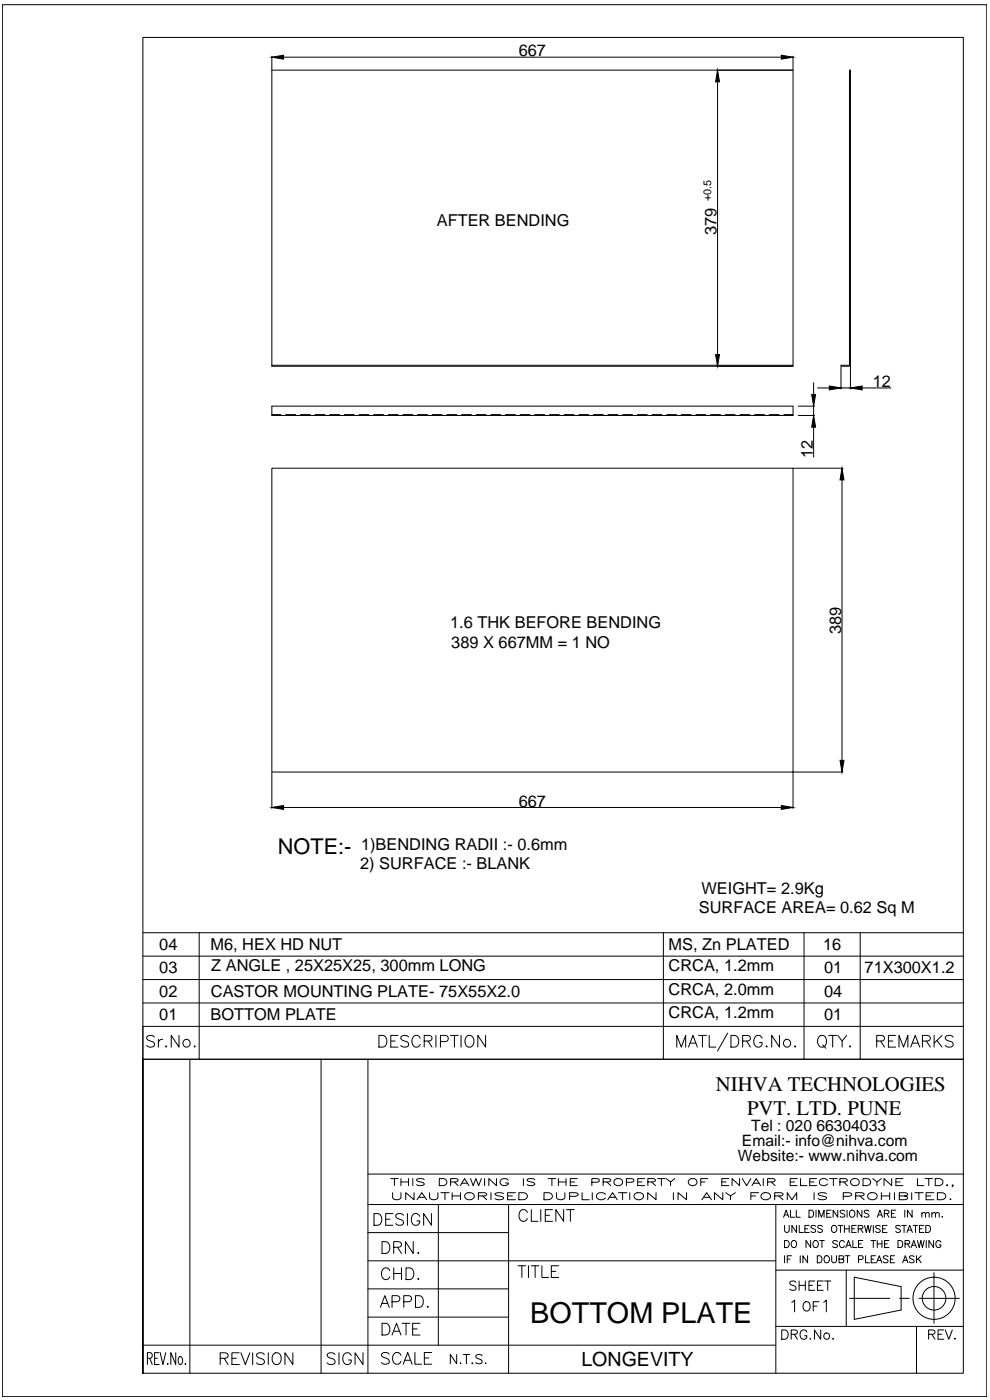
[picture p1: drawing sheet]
<svg xmlns="http://www.w3.org/2000/svg" width="297mm" height="420mm" viewBox="0 0 297 420" stroke-linecap="round" stroke-linejoin="round" font-family="sans-serif">
<!-- layer: 0 -->
<g fill="none" stroke="#000" stroke-width=".3">
<path d="M.7 1.4h295.4v417.8h-295.4zM81.6 16.9v4M85.1 17.2h149.3M237.9 16.9v4M81.6 21.1h156.3v88.8h-156.3zM215.3 24.6v81.8M254.9 21.1h.3v88.8h-2.9v-.3h2.6zM81.6 109.6h156.3M244.1 114.9v3.5M245.3 116.4h3.5M252.3 110.1v6.6M252.3 116.4h2.9"/>
<path d="M255.2 110.1v6.6M258.7 116.4h8.6M81.6 124.4h2.7M81.6 121.9h156.3v2.8h-156.3zM85.8 124.4h2.9M90.2 124.4h2.9M94.5 124.4h3M98.9 124.4h3M103.3 124.4h2.9M107.7 124.4h2.9M112.1 124.4h2.9M116.5 124.4h3"/>
<path d="M120.9 124.4h3M125.3 124.4h3M129.7 124.4h2.9M134.1 124.4h2.9M138.5 124.4h2.9M142.9 124.4h2.9M147.3 124.4h2.9M151.7 124.4h2.9M156.1 124.4h2.9M160.5 124.4h2.9M164.9 124.4h2.9M169.3 124.4h2.9"/>
<path d="M173.7 124.4h2.9M178 124.4h3M182.4 124.4h3M186.8 124.4h3M191.2 124.4h3M195.7 124.4h2.9M200.1 124.4h2.9M204.4 124.4h3M208.8 124.4h2.9M213.2 124.4h2.9M217.6 124.4h2.9M222 124.4h2.9"/>
<path d="M226.4 124.4h2.9M230.8 124.4h3M235.2 124.4h2.7M239.5 121.9h4.9M239.5 124.7h4.9M244.1 121.9v2.8M244.1 128.2v9M81.6 140.5h156.3v91.2h-156.3zM238.1 140.5h14.8M252.6 144v84.2M81.6 231.9v10.7M237.9 231.9v10.7"/>
<path d="M238.1 231.7h14.8M85.1 242.3h149.3M42.9 279.9h246.1M59.8 279.9v38M199 279.9v38M241.2 279.9v38M258.1 279.9v38M42.9 294h246.1M42.9 286.9h246.1M42.9 301h246.1M46.3 311.2a1.3 1.3 0 0 0-1.2-.5 1.3 1.3 0 0 0-1.1 .9l.4 .5 1.3 .5a.89 .89 0 0 1 .6 1.1 1.52 1.52 0 0 1-2.3 0M47.5 311.9v2.4"/>
<path d="M48.8 311.9a1.14 1.14 0 0 0-1.3 1M49.7 314.1l.2-.2 .1 .2-.1 .2zM53.7 310.7v3.6l-2.3-3.6v3.6M57 317.9v94.2M58.2 314.1l.2-.2 .2 .2-.2 .2zM96.3 317.9v94.2M110.4 317.9v94.2M113.7 310.7h1.2a1.87 1.87 0 0 1 1.2 1.8 1.87 1.87 0 0 1-1.2 1.8h-1.2zM117.2 312.4h1.4M119.4 310.7h-2.2v3.6h2.2M122.6 311.2a1.31 1.31 0 0 0-1.3-.5 1.31 1.31 0 0 0-1 .9l.3 .5 1.3 .5a.89 .89 0 0 1 .7 1.1 1.52 1.52 0 0 1-2.3 0M126.1 311.6a1.28 1.28 0 0 0-1.5-.9 1.28 1.28 0 0 0-1 1.4 1.53 1.53 0 0 0 .3 1.6 1.53 1.53 0 0 0 1.7 .4l.5-.7"/>
<path d="M127.3 312.4h1.5a.85 .85 0 0 0 .6-1.3l-.6-.4h-1.5v3.6M128.5 312.4l1.1 1.9M130.8 310.7v3.6M132.2 312.6h1.4a.93 .93 0 0 0 .9-.9 .93 .93 0 0 0-.9-1h-1.4v3.6M135.2 310.7h2.3M136.3 310.7v3.6M138.3 310.7v3.6M140.2 310.9a1.62 1.62 0 0 1 1.8 .6 1.62 1.62 0 0 1 0 1.9 1.28 1.28 0 0 1-1.5 .9 1.28 1.28 0 0 1-1-1.4 2.29 2.29 0 0 1 .7-2zM145.7 310.7v3.6l-2.3-3.6v3.6M203.1 314.3v-3.6l1.3 3.6 1.3-3.6v3.6M206.6 314.3l1.3-3.6 1.3 3.6M207.1 313.1h1.7"/>
<path d="M209.6 310.7h2.3M210.8 310.7v3.6M212.8 310.7v3.6h2M218.3 310.1l-3 5.3M219.3 310.7h1.2a1.87 1.87 0 0 1 1.2 1.8 1.87 1.87 0 0 1-1.2 1.8h-1.2zM222.8 312.4l2-.1a.82 .82 0 0 0 0-1.4l-2-.2v3.6M224 312.4l1.2 1.9M228.7 311.6a1.28 1.28 0 0 0-1.5-.9 1.28 1.28 0 0 0-1 1.4 1.53 1.53 0 0 0 .3 1.6 1.53 1.53 0 0 0 1.7 .4l.5-.7v-.5h-.8M229.9 314.1l.1-.2 .2 .2-.2 .2zM233.9 310.7v3.6l-2.4-3.6v3.6M238.4 314.1l.2-.2 .1 .2-.1 .2zM245.6 311.2a1.28 1.28 0 0 1 1.5-.4 1.28 1.28 0 0 1 .9 1.3 1.51 1.51 0 0 1-.3 1.7 1.51 1.51 0 0 1-1.7 .3 2.16 2.16 0 0 1-.4-2.9z"/>
<path d="M246.8 313.6l1 1M248.7 310.7h2.3M249.8 310.7v3.6M251.4 310.7l1.3 1.7v1.9M254 310.7l-1.3 1.7M254.9 314.1l.1-.2 .2 .2-.2 .2zM263 312.4h1.6a.85 .85 0 0 0 .6-1.3l-.6-.4h-1.6v3.6M264.2 312.4l1.2 1.9M266.6 312.4h1.3M268.7 310.7h-2.1v3.6h2.1M269.7 314.3v-3.6l1.4 3.6 1.3-3.6v3.6M273.2 314.3l1.4-3.6 1.4 3.6"/>
<path d="M273.8 313.1h1.6M276.8 312.4l2-.1a.82 .82 0 0 0 0-1.4l-2-.2v3.6M277.9 312.4l1.2 1.9M280.3 310.7v3.6M281.1 312.3l1.5 2M282.6 310.7l-2.3 2.4M286 311.2a1.34 1.34 0 0 0-1.3-.5 1.34 1.34 0 0 0-1.1 .9l.4 .5 1.3 .5a.89 .89 0 0 1 .7 1.1 1.56 1.56 0 0 1-2.4 0M289 308h-246.1v104.1h246.1v-400.9h-246.1v400.9v-94.2h246.1h-246.1M110.4 352.4h178.6M117.2 353.7h2.3M117.8 357.9v1.5a1.53 1.53 0 0 0 2.5 0v-1.5M118.3 353.7v2.1"/>
<path d="M120.3 353.7v2.1M120.3 354.7h2.3M122.6 353.7v2.1M123.9 353.7v2.1M124.2 357.9v2.2l-2.5-2.2v2.2M125.7 359.3h1.8M127.3 354l-.9-.3-1.4 .3 .3 .5 1.8 .5 .2 .5-.4 .2a2.19 2.19 0 0 1-1.9-.2M128.9 357.9v1.5a1.53 1.53 0 0 0 2.5 0v-1.5M131.8 353.7h1.1a1.06 1.06 0 0 1 1.2 1.1 1.06 1.06 0 0 1-1.2 1h-1.1zM132.3 357.9h2.5M133.5 357.9v2.2M135.2 354.7l1.9-.1 .3-.5-.3-.3-1.9-.1v2.1"/>
<path d="M135.7 357.9v2.2M135.7 358.9h2.5M136.3 354.7l1.1 1.1M138.1 355.8l1.3-2.1 1.3 2.1M138.2 357.9v2.2M138.6 355.1h1.6M139.8 358.2a1.49 1.49 0 0 1 1.6-.3 1.49 1.49 0 0 1 .9 1.4 1.51 1.51 0 0 1-1.6 .8 1.51 1.51 0 0 1-1.3-1.4zM141.2 353.7l.8 2.1 .8-2.1 .8 2.1 .8-2.1M143.5 358.9l2.2-.1 .3-.5-.9-.4h-1.6v2.2M144.8 358.9l1.2 1.2M145.4 353.7v2.1M147.3 357.9v2.2"/>
<path d="M149 353.7v2.1l-2.3-2.1v2.1M151.1 358.2l-1-.3a1.21 1.21 0 0 0-1.6 .6l.4 .2 1.8 .4 .4 .3v.3a2.41 2.41 0 0 1-2.6 0M152.3 358.9h1.4M152.5 354.2a1.27 1.27 0 0 0-1.6-.5 1.27 1.27 0 0 0-.7 1.6 1.28 1.28 0 0 0 1.3 .6 1.28 1.28 0 0 0 1-.9h-.8M154.6 357.9h-2.3v2.2h2.3M155.7 357.9h1.3a1.08 1.08 0 0 1 1.3 1.1 1.08 1.08 0 0 1-1.3 1.1h-1.3zM157 353.7v2.1M160.4 354l-.8-.3-1.5 .3 .4 .5 1.6 .4 .3 .6a2.19 2.19 0 0 1-2.3 0M163.2 357.9h1.3a1.08 1.08 0 0 1 1.3 1.1 1.08 1.08 0 0 1-1.3 1.1h-1.3zM164.5 353.7h2.2M165.6 353.7v2.1M167 357.9v1.5a1.53 1.53 0 0 0 2.5 0v-1.5"/>
<path d="M167.5 354.7h2.3M167.5 353.7v2.1M169.8 353.7v2.1M170.9 359l2.1-.1 .4-.3v-.3l-.9-.4h-1.6v2.2M171.1 354.7h1.3M173.2 353.7h-2.1v2.1h2.1M174.7 357.9v2.2h2.1M177.6 354.8l1.9-.1 .3-.6-.3-.3-1.9-.1v2.1M177.7 357.9v2.2M181 354.7l1.9-.1 .3-.5-.8-.4h-1.4v2.1M181.6 358.5a1.5 1.5 0 0 0-1.6-.6 1.5 1.5 0 0 0-1 1.4 1.64 1.64 0 0 0 2.6 .3M182.1 354.7l1.1 1.1"/>
<path d="M182.9 359.3h1.8M184.5 354a1.24 1.24 0 0 1 1.8-.2 1.24 1.24 0 0 1 .2 1.7 1.24 1.24 0 0 1-1.8 .2 1.24 1.24 0 0 1-.2-1.7zM185.6 357.9h2.5M186.8 357.9v2.2M187.9 354.8l2-.1 .3-.3v-.3l-.8-.4h-1.5v2.1M189 357.9v2.2M190.6 358.2a1.47 1.47 0 0 1 1.6-.3 1.47 1.47 0 0 1 .9 1.4 1.49 1.49 0 0 1-1.6 .8 1.49 1.49 0 0 1-1.3-1.4zM191.3 354.7h1.3M193.4 353.7h-2.1v2.1h2.1M194.4 354.7l1.9-.1 .4-.5-.8-.4h-1.5v2.1M195.5 354.7l1.2 1.1M196.8 357.9v2.2l-2.5-2.2v2.2"/>
<path d="M197.3 353.7h2.3M198.4 353.7v2.1M199.9 353.7l1.3 1v1.1M202 357.9v2.2M202.5 353.7l-1.3 1M206 357.9v2.2l-2.6-2.2v2.2M206.9 354a1.22 1.22 0 0 1 1.7-.2 1.22 1.22 0 0 1 .2 1.7 1.22 1.22 0 0 1-1.7 .2 1.22 1.22 0 0 1-.2-1.7zM210.3 354.7h1.2M211.1 359.3h1.8M212.4 353.7h-2.1v2.1M216.6 354.7h1.2M216.9 357.9v2.2l-2.5-2.2v2.2"/>
<path d="M217.7 357.9l1.5 1v1.2M218.7 353.7h-2.1v2.1h2.1M220.6 357.9l-1.4 1M221.9 353.7v2.1l-2.2-2.1v2.1M222.7 353.7l1.3 2.1 1.3-2.1M225.3 358.9h1.4M225.6 355.8l1.3-2.1 1.3 2.1M226.1 355.1h1.6M227.6 357.9h-2.3v2.2M228.7 358.2a1.47 1.47 0 0 1 1.6-.3 1.47 1.47 0 0 1 .9 1.4 1.49 1.49 0 0 1-1.6 .8 1.49 1.49 0 0 1-1.3-1.4zM229 353.7v2.1M230.3 354.7l2-.1 .3-.5-.3-.3-2-.1v2.1"/>
<path d="M231.4 354.7l1.2 1.1M232.4 358.9l2.2-.1 .3-.5-.9-.4h-1.6v2.2M233.7 358.9l1.2 1.2M237.1 354.7h1.3M239.2 353.7h-2.1v2.1h2.1M240.2 353.7v2.1h1.9M242.9 354.7h1.3M244.2 357.9v2.2M245 353.7h-2.1v2.1h2.1M248 358.2l-.9-.3-1.6 .3 .1 .4 .6 .2a1.9 1.9 0 0 1 1.8 .6v.3a2.31 2.31 0 0 1-2.5 0M248.3 354.2a1.25 1.25 0 0 0-1.8-.4 1.25 1.25 0 0 0-.3 1.7 1.5 1.5 0 0 0 2.1-.2M248.9 353.7h2.3"/>
<path d="M250 353.7v2.1M252 354.7l1.9-.1 .3-.5-.3-.3-1.9-.1v2.1M253 359l2.1-.1 .4-.3v-.3l-.9-.4h-1.6v2.2M253.1 354.7l1.1 1.1M255.6 354a1.24 1.24 0 0 1 1.7-.2 1.24 1.24 0 0 1 .2 1.7 1.24 1.24 0 0 1-1.7 .2 1.24 1.24 0 0 1-.2-1.7zM256.7 358.9l2.2-.1 .4-.5-1-.4h-1.6v2.2M258 358.9l1.3 1.2M258.9 353.7h1.2a1.06 1.06 0 0 1 1.2 1.1 1.06 1.06 0 0 1-1.2 1h-1.2zM260.7 358.2a1.46 1.46 0 0 1 1.6-.3 1.46 1.46 0 0 1 .9 1.4 1.49 1.49 0 0 1-1.6 .8 1.49 1.49 0 0 1-1.3-1.4zM261.9 353.7l1.2 1v1.1M264.4 358.9h2.5M264.4 357.9v2.2"/>
<path d="M264.4 353.7l-1.3 1M266.9 357.9v2.2M267.5 353.7v2.1l-2.3-2.1v2.1M268.4 357.9v2.2M268.8 354.7h1.3M269.8 358.9l2.1-.1 .4-.3-.2-.4-2.3-.2v2.2l2.3-.3 .2-.5-.9-.4M270.9 353.7h-2.1v2.1h2.1M273.5 357.9v2.2M274.5 357.9h2.5M275.3 353.7v2.1h1.9M275.7 357.9v2.2M277.6 353.7h2.2"/>
<path d="M277.9 358.9h1.4M278.7 353.7v2.1M280.2 357.9h-2.3v2.2h2.3M280.6 353.7h1.2a1.06 1.06 0 0 1 1.1 1.1 1.06 1.06 0 0 1-1.1 1h-1.2zM281.2 357.9h1.3a1.07 1.07 0 0 1 1.3 1.1 1.07 1.07 0 0 1-1.3 1.1h-1.3zM284 355.7h.3zM285 359.9h.4zM285.9 355.7h-.2h.2l-.2 .5M110.4 378.4h122.4M110.4 369.9h42.2M110.4 361.5h178.6M112.2 364.2h1.2a1.87 1.87 0 0 1 1.2 1.8 1.87 1.87 0 0 1-1.2 1.7h-1.2z"/>
<path d="M114.6 372.6h1.2a1.9 1.9 0 0 1 1.2 1.8 1.9 1.9 0 0 1-1.2 1.8h-1.2zM115.7 365.9h1.3M117.9 364.2h-2.2v3.5h2.2M118.1 374.3l2-.1a.82 .82 0 0 0 0-1.4l-2-.2v3.6M119.3 374.3l1.2 1.9M121.1 364.7a1.31 1.31 0 0 0-1.3-.5 1.31 1.31 0 0 0-1.1 .9l.4 .5 1.3 .5a.84 .84 0 0 1 .6 .6 .84 .84 0 0 1-.3 .9 1.59 1.59 0 0 1-2-.4M122.2 364.2v3.5M124 372.6v3.6l-2.3-3.6v3.6M125.1 360.1l1.5-2.2 1.4 2.2M125.3 376l.2-.2 .2 .2-.2 .2zM125.9 365.1a1.28 1.28 0 0 0-1.4-.9 1.28 1.28 0 0 0-1.1 1.4 1.51 1.51 0 0 0 .3 1.6 1.51 1.51 0 0 0 1.7 .4l.5-.7v-.5h-.8M129.4 364.2v3.5l-2.3-3.5v3.5"/>
<path d="M131.5 361.5v42.2M152.6 361.5v50.6M155.4 379.9h2.3M156.6 379.9v3.5M158.2 363.9a1.28 1.28 0 0 0-1.4-.9 1.28 1.28 0 0 0-1.1 1.4 1.53 1.53 0 0 0 .4 1.6 1.53 1.53 0 0 0 1.6 .4l.5-.7M158.6 379.9v3.5M159.4 363v3.5h2M159.4 379.9h2.3M160.6 379.9v3.5M162.2 363v3.5M162.6 379.9v3.5h2M163.6 364.7h1.3"/>
<path d="M165.8 363h-2.2v3.5h2.2M167.6 379.9h-2.2v3.5h2.2M169.1 363v3.5l-2.3-3.5v3.5M170 363h2.3M171.1 363v3.5M182.4 360.1l1.4-2.2 1.4 2.2M210.6 360.1l1.4-2.2 1.5 2.2M232.8 361.5v50.6M235.1 365.3l.8-2.1 .8 2.1M235.4 367.8l.1 1.8 .5 .3 .7-.3 .1-1.8M235.4 372.3a1.15 1.15 0 0 1 1.3 .6 1.15 1.15 0 0 1-.3 1.4l-1 .1zM235.4 364.6h1"/>
<path d="M235.4 376.9v2.1M236.2 360.1v-2.2l1.4 2.2 1.4-2.2v2.2M236.2 377.9h.8M237.2 363.2v2.1h1.2M237.5 376.9h-1.3v2.1M237.6 372.6l.2-.2a1.04 1.04 0 0 1 1.3 .7 1.04 1.04 0 0 1-.7 1.3 1.06 1.06 0 0 1-1-.6 1.06 1.06 0 0 1 .2-1.2zM238.9 363.2v2.1h1.2M239 367.8v2.1l-1.4-2.1v2.1M239.8 367.8v2.1h1.2M240.1 376.9v2.1M241.5 368.8h.8M242.3 376.9v2.1l-1.4-2.1v2.1"/>
<path d="M242.7 363.2h.7a1.15 1.15 0 0 1 .8 1.1 1.15 1.15 0 0 1-.8 1h-.7zM242.8 367.8h-1.3v2.1h1.3M243.2 372.3v2.1l-1.4-2.1v2.1M244.3 372.4a1.04 1.04 0 0 1 1.3 .7 1.04 1.04 0 0 1-.7 1.3 1.09 1.09 0 0 1-1-.8 1.09 1.09 0 0 1 .4-1.2zM244.7 368.1l-.5-.3-.9 .3 .2 .5 1 .3 .2 .3-.2 .6a.96 .96 0 0 1-1.2-.2M244.8 363.2v2.1M245.2 376.9h.7a1.15 1.15 0 0 1 .7 1 1.15 1.15 0 0 1-.7 1.1h-.7zM245.6 365.3v-2.1l.9 2.1 .8-2.1v2.1M245.9 372.3h1.4M246.6 372.3v2.1M246.7 368.1l-.5-.3-.9 .3 .2 .5 1 .3 .2 .7a.93 .93 0 0 1-1.4 0M247.6 377a1.01 1.01 0 0 1 1.3 .9 1.01 1.01 0 0 1-1.3 1l-.3-.7v-.8z"/>
<path d="M248.1 364.2h.8M249.4 363.2h-1.3v2.1h1.3M249.5 376.9v1.5a.73 .73 0 0 0 .8 .6 .73 .73 0 0 0 .7-.6v-1.5M249.8 367.8a1.03 1.03 0 0 1 1.3 .9 1.03 1.03 0 0 1-1.1 1.2 1.27 1.27 0 0 1-.2-2.1zM251.3 372.6a.8 .8 0 0 0-.8-.3 .8 .8 0 0 0-.7 .5l1.5 1v.3l-.5 .3-1-.3M251.4 363.2v2.1l-1.4-2.1v2.1M251.4 367.8h1.5M251.7 377.9h1l.4-.2 .1-.4-.2-.3-1.3-.1v2.1l1.3-.1 .2-.6-.5-.4M252.2 367.8v2.1M253.4 372.8a.76 .76 0 0 0-.9-.5 .76 .76 0 0 0-.6 .8v.5a.76 .76 0 0 0 .6 .8 .76 .76 0 0 0 .9-.5M253.4 368.8h1.4M253.4 367.8v2.1"/>
<path d="M253.5 363.5a.78 .78 0 0 0-.8-.4 .78 .78 0 0 0-.6 .6l1.4 1v.3l-.5 .3-.9-.3M253.6 376.9h1.4M253.8 374.4l.8-2.1 .8 2.1M254.1 373.7h1M254.2 363.2v2.1M254.3 376.9v2.1M254.8 367.8v2.1M255.1 363.5l.2-.2a1.04 1.04 0 0 1 1.3 .7 1.04 1.04 0 0 1-.7 1.3 1.08 1.08 0 0 1-1-.6 1.08 1.08 0 0 1 .2-1.2zM255.6 368.8h.8M255.9 372.3v2.1h1.2M256.9 367.8h-1.3v2.1h1.3M257.5 368.8l1.2-.1 .2-.3-.1-.4-1.3-.2v2.1"/>
<path d="M257.6 378l1.2-.1 .2-.3-.2-.6-1.2-.1v2.1M257.6 373.3h.8M258.2 368.8l.7 1.1M258.6 363.2v2.1l-1.4-2.1v2.1M258.9 372.3h-1.3v2.1h1.3M259.4 367.8l.5 2.1 .5-2.1 .5 2.1 .5-2.1M259.7 376.9v2.1h1.2M260.7 363.5a.78 .78 0 0 0-.7-.4 .78 .78 0 0 0-.7 .6l1.4 1v.3l-.5 .3-.9-.3M261.3 372.3h1.4M261.4 377.9h.8M262 367.8v2.1M262 372.3v2.1"/>
<path d="M262.7 376.9h-1.3v2.1h1.3M263 379l.8-2.1 .8 2.1M263.2 365.3l.8-2.1 .8 2.1M263.2 373.3h1.4M263.2 372.3v2.1M263.3 378.3h1M263.5 364.6h1M264.1 368.1l-.5-.3-.9 .3 .2 .5 1 .3 .2 .7a.91 .91 0 0 1-1.4 0M264.6 372.3v2.1M264.8 368.8h.8M265.3 364.2l1.2-.1 .2-.3-.1-.4-1.3-.2v2.1M265.4 373.3h.8"/>
<path d="M266.1 364.2l.6 1.1M266.1 367.8h-1.3v2.1h1.3M266.4 377.2l-.5-.3-.9 .3 .1 .4 1 .4 .3 .4v.3l-.5 .3-.9-.3M266.7 372.3h-1.3v2.1h1.3M267.2 377.9h.8M267.4 364.2h.9M268.4 376.9h-1.2v2.1h1.2M268.8 363.2h-1.4v2.1h1.4M269.4 372.3h.8a1.15 1.15 0 0 1 .7 1.1 1.15 1.15 0 0 1-.7 1h-.8zM270.2 368.1l-.6-.3-.8 .3 .1 .5 1 .3 .3 .7a.93 .93 0 0 1-1.4 0M270.5 367.8h1.5M270.8 379l.8-2.1 .8 2.1"/>
<path d="M271.2 378.3h.9M271.3 367.8v2.1M271.5 363.2v2.1M271.6 373.3l1.2-.1 .1-.7-1.3-.2v2.1M272.1 369.9l.9-2.1 .8 2.1M272.3 373.3l.7 1.1M272.4 369.2h1.1M273.4 374.4l.8-2.1 .8 2.1M273.7 363.2v2.1l-1.4-2.1v2.1M273.7 373.7h1M274 367.8h1.4M274.3 377.2l-.5-.3-.9 .3 .1 .4 .9 .4 .4 .4v.3l-.5 .3-.9-.3"/>
<path d="M274.7 367.8v2.1M275 376.9v2.1M275.3 372.3l.5 2.1 .5-2.1 .5 2.1 .5-2.1M275.5 377.8l.9 1.2M275.9 368.8h.8M276.4 376.9l-1.4 1.4M276.6 364.3l.5-.4 .5 .1 .1 1.3M276.6 363.9v1.4M277.2 367.8h-1.3v2.1h1.3M277.7 364.3a.73 .73 0 0 1 1-.3l.1 1.3M277.8 367.8h.7a1.15 1.15 0 0 1 .7 1 1.15 1.15 0 0 1-.7 1.1h-.7zM277.9 372.3v2.1"/>
<path d="M279.6 364.3a.73 .73 0 0 1 1-.3l.1 1.3M279.6 363.9v1.4M280.1 372.3v2.1l-1.4-2.1v2.1M280.7 364.3a.73 .73 0 0 1 1-.3l.1 1.3M282.3 372.8a.78 .78 0 0 0-.9-.5 .78 .78 0 0 0-.6 .8v.5a.76 .76 0 0 0 .7 .8 .76 .76 0 0 0 .8-.8h-.5M282.6 365.2h.2zM110.4 395.3h42.2M110.4 386.8h42.2M114.1 392.4l1.4-3.6 1.3 3.6M114.6 397.1h1.2a1.87 1.87 0 0 1 1.2 1.8 1.87 1.87 0 0 1-1.2 1.8h-1.2zM114.6 391.2h1.7M117 381.4a1.28 1.28 0 0 0-1.5-.9 1.28 1.28 0 0 0-1 1.4 1.53 1.53 0 0 0 .3 1.6 1.53 1.53 0 0 0 1.6 .4l.6-.7"/>
<path d="M117.6 390.7h1.6a.91 .91 0 0 0 .8-.9 .91 .91 0 0 0-.8-1h-1.6v3.6M118.1 380.5v3.5M118.1 382.2h2.4M118.1 399.5h1.7M120.5 380.5v3.5M120.6 397.1h2.4M121.1 390.7h1.6a.91 .91 0 0 0 .8-.9 .91 .91 0 0 0-.8-1h-1.6v3.6M121.8 380.5h1.2a1.89 1.89 0 0 1 1.2 1.8 1.89 1.89 0 0 1-1.2 1.7h-1.2zM121.8 397.1v3.6M123.8 398.8h1.4M124.7 388.8h1.1a1.89 1.89 0 0 1 1.2 1.8 1.89 1.89 0 0 1-1.2 1.8h-1.1zM125.3 383.9l.2-.2 .2 .2-.2 .1z"/>
<path d="M126 397.1h-2.2v3.6h2.2M128.2 392.2l.1-.2 .2 .2-.2 .2zM165.4 381.6h1.4M232.8 398.1h56.2M232.8 381.2h56.2M234.6 399.1h.9a1.49 1.49 0 0 1 1 1.4 1.49 1.49 0 0 1-1 1.4h-.9zM237.6 390.8l.8-.6v3.5M238.8 384.8a1.05 1.05 0 0 0-1-.4 1.05 1.05 0 0 0-.8 .7l.2 .4 1.1 .4a.72 .72 0 0 1 .5 1 1.27 1.27 0 0 1-1.8 0M239.8 384.4v2.8M239.8 385.8h1.8M241.2 391a1.04 1.04 0 0 1 1.2-.3 1.04 1.04 0 0 1 .7 1v.7a1.06 1.06 0 0 1-1.1 1.1 1.06 1.06 0 0 1-1.1-1.1zM241.6 384.4v2.8"/>
<path d="M242.1 399.8a1.05 1.05 0 0 0-1.2-.7 1.05 1.05 0 0 0-.8 1.1 1.24 1.24 0 0 0 .2 1.3 1.24 1.24 0 0 0 1.4 .3l.3-.3 .1-.6h-.7M242.7 385.8h1.1M244 392h1.1M244.5 384.4h-1.8v2.8h1.8M245.3 385.8h1M245.7 390.7h-1.7v2.8M246.2 399.1v2.8l-1.8-2.8v2.8M247 384.4h-1.7v2.8h1.7M247.1 390.8l.8-.6v3.5M247.4 384.4h1.9M248.4 384.4v2.8M253.9 381.2v16.9"/>
<path d="M254.9 389.7h12.1M256.3 383.3l14.1 2.8v7.1l-14.1 2.8zM269.9 389.7h2.9M275 398.1v14M275.7 389.7h12.2M280.2 381.9v15.2M283.2 399.1h-1.7v2.8h1.7M283.6 399.1l1.1 2.8 1-2.8M42.9 403.7h189.9M44.2 407.6h1a.95 .95 0 0 0 .5-.8 .95 .95 0 0 0-.5-.9h-1v3.6M44.9 407.6l.8 1.9M46.4 407.6h.8"/>
<path d="M47.7 405.9h-1.3v3.6h1.3M48.1 405.9l.8 3.6 .8-3.6M50.3 409.2v.3zM52.7 405.9v3.6l-1.4-3.6v3.6M53.7 407.3l.3-.2a1.25 1.25 0 0 1 .8 1.2 1.25 1.25 0 0 1-.8 1.2l-.5-.5v-.5zM55.6 409.2v.3zM66.1 407.6l2-.1a.79 .79 0 0 0 0-1.3l-2-.2v3.5M67.3 407.6l1.1 1.9M69.6 407.6h1.3M71.8 406h-2.2v3.5h2.2M72.3 406l1.3 3.5 1.4-3.5M75.8 406v3.5"/>
<path d="M79.3 406.5a1.31 1.31 0 0 0-1.2-.6 1.31 1.31 0 0 0-1.1 .9l.3 .5 1.3 .5a.87 .87 0 0 1 .7 .7 .87 .87 0 0 1-.3 .8 1.56 1.56 0 0 1-2-.3M80.5 406v3.5M82 406.5a1.31 1.31 0 0 1 1.5-.5 1.31 1.31 0 0 1 .9 1.3 1.56 1.56 0 0 1-.4 1.7 1.56 1.56 0 0 1-1.7 .3 2.16 2.16 0 0 1-.3-2.8zM87.9 406v3.5l-2.4-3.5v3.5M100.5 406.5a1.35 1.35 0 0 0-2.3 .3l.3 .5 1.4 .5a.87 .87 0 0 1 .6 .7 .87 .87 0 0 1-.3 .8 1.63 1.63 0 0 1-2-.3M101.7 406v3.5M105.4 406.8a1.31 1.31 0 0 0-1.5-.8 1.31 1.31 0 0 0-1 1.3 1.56 1.56 0 0 0 .3 1.7 1.56 1.56 0 0 0 1.7 .3l.5-.6v-.6h-.9M108.9 406v3.5l-2.4-3.5v3.5M116.8 406.4a1.31 1.31 0 0 0-1.3-.5 1.31 1.31 0 0 0-1 .9l.3 .4 1.3 .5a.87 .87 0 0 1 .7 .7 .87 .87 0 0 1-.4 .9 1.59 1.59 0 0 1-1.9-.4M117.6 400.7l1.4-3.6 1.3 3.6M120.3 406.8a1.28 1.28 0 0 0-1.5-.9 1.28 1.28 0 0 0-1 1.3 1.54 1.54 0 0 0 .3 1.7 1.54 1.54 0 0 0 1.7 .4l.5-.7M121 409.4l1.3-3.5 1.3 3.5"/>
<path d="M121.5 408.2h1.6M124.5 405.9v3.5h2M127.3 407.6h1.4M129.5 405.9h-2.2v3.5h2.2M137 406.5v2.8l-1.9-2.8v2.8M138.1 409.2h.2zM139 406.5h1.9M139.9 406.5v2.8M141.5 409.2h.3zM144.6 406.9a1.06 1.06 0 0 0-1.8 .3l.2 .4 1.1 .4a.72 .72 0 0 1 .5 .9 1.27 1.27 0 0 1-1.8 0M145.7 409l.2 .2-.2 .1zM237.4 400.4l1.6-.1 .3-.4-.2-.5-.5-.3h-1.2v2.8"/>
<path d="M238.3 400.4l1 1.5M243 401.8h.3zM249.8 401.8h.3zM278.6 400.4l1.6-.1a.6 .6 0 0 0 0-1l-1.6-.2v2.8M279.6 400.4l.9 1.5M281.5 400.4h1M286.4 401.8h.3zM296.1 419.2h.1"/>
<circle cx="56" cy="313" r="1.15"/>
<circle cx="236.1" cy="313" r="1.15"/>
<circle cx="280.3" cy="389.6" r="6.3"/>
<circle cx="280.3" cy="389.6" r="3.5"/>
<circle cx="248" cy="401" r=".93"/>
</g>
<path d="M81.6 17.2l3.5-.6v1.2zM234.4 16.6l3.5 .6-3.5 .6zM215.3 21.1l.6 3.5h-1.2zM214.7 106.4h1.2l-.6 3.5zM243.5 118.4h1.2l-.6 3.5zM248.8 115.8l3.5 .6-3.5 .6zM255.2 116.4l3.5-.6v1.2zM244.1 124.7l.6 3.5h-1.2zM252.6 140.5l.6 3.5h-1.2zM252 228.2h1.2l-.6 3.5zM81.6 242.3l3.5-.6v1.2zM234.4 241.7l3.5 .6-3.5 .6z" fill="#000" stroke="#000" stroke-width=".3"/>
<text font-size="8.6" x="159.1" y="397.1">BOTTOM PLATE</text>
<text font-size="6.5" x="83.4" y="256.2">NOTE:-</text>
<g font-size="6.2">
<text x="214.8" y="327.5">NIHVA TECHNOLOGIES</text>
<text x="224.2" y="334.6">PVT. LTD. PUNE</text>
</g>
<text font-size="5.9" x="174.4" y="410">LONGEVITY</text>
<g font-size="4.9">
<text x="155.6" y="16.9">667</text>
<text x="131" y="67.9">AFTER BENDING</text>
<text x="215" y="70.5" transform="rotate(-90 215 70.5)">379</text>
<text x="261.9" y="116.2">12</text>
<text x="243.9" y="137.5" transform="rotate(-90 243.9 137.5)">12</text>
<text x="135.1" y="188.4">1.6 THK BEFORE BENDING</text>
<text x="252.4" y="190.2" transform="rotate(-90 252.4 190.2)">389</text>
<text x="135.4" y="194.3">389 X 667MM = 1 NO</text>
<text x="155.6" y="242.1">667</text>
<text x="108.3" y="255.1">1)BENDING RADII :- 0.6mm</text>
<text x="108.1" y="260.8">2) SURFACE :- BLANK</text>
<text x="210.5" y="268.2">WEIGHT= 2.9Kg</text>
<text x="209.7" y="273.9">SURFACE AREA= 0.62 Sq M</text>
<text x="47.8" y="285">04</text>
<text x="63.1" y="285.1">M6, HEX HD NUT</text>
<text x="200.6" y="285.1">MS, Zn PLATED</text>
<text x="247" y="285">16</text>
<text x="47.8" y="292.1">03</text>
<text x="63.4" y="291.4">Z ANGLE , 25X25X25, 300mm LONG</text>
<text x="200.6" y="291.4">CRCA, 1.2mm</text>
<text x="247.3" y="292.1">01</text>
<text x="259.4" y="292.1">71X300X1.2</text>
<text x="47.8" y="299.1">02</text>
<text x="63.3" y="299.1">CASTOR MOUNTING PLATE- 75X55X2.0</text>
<text x="200.6" y="298.7">CRCA, 2.0mm</text>
<text x="247.3" y="299.1">04</text>
<text x="200.6" y="305.5">CRCA, 1.2mm</text>
<text x="47.8" y="306.2">01</text>
<text x="63.1" y="306.2">BOTTOM PLATE</text>
<text x="247.3" y="306.2">01</text>
</g>
<g font-size="4.7">
<text x="225.4" y="339.3">Tel : 020 66304033</text>
<text x="222.6" y="344.1">Email:- info@nihva.com</text>
<text x="221.4" y="348.3">Website:- www.nihva.com</text>
</g>
<text font-size="3.3" x="213.3" y="60.4" transform="rotate(-90 213.3 60.4)">+0.5</text>
</svg>
